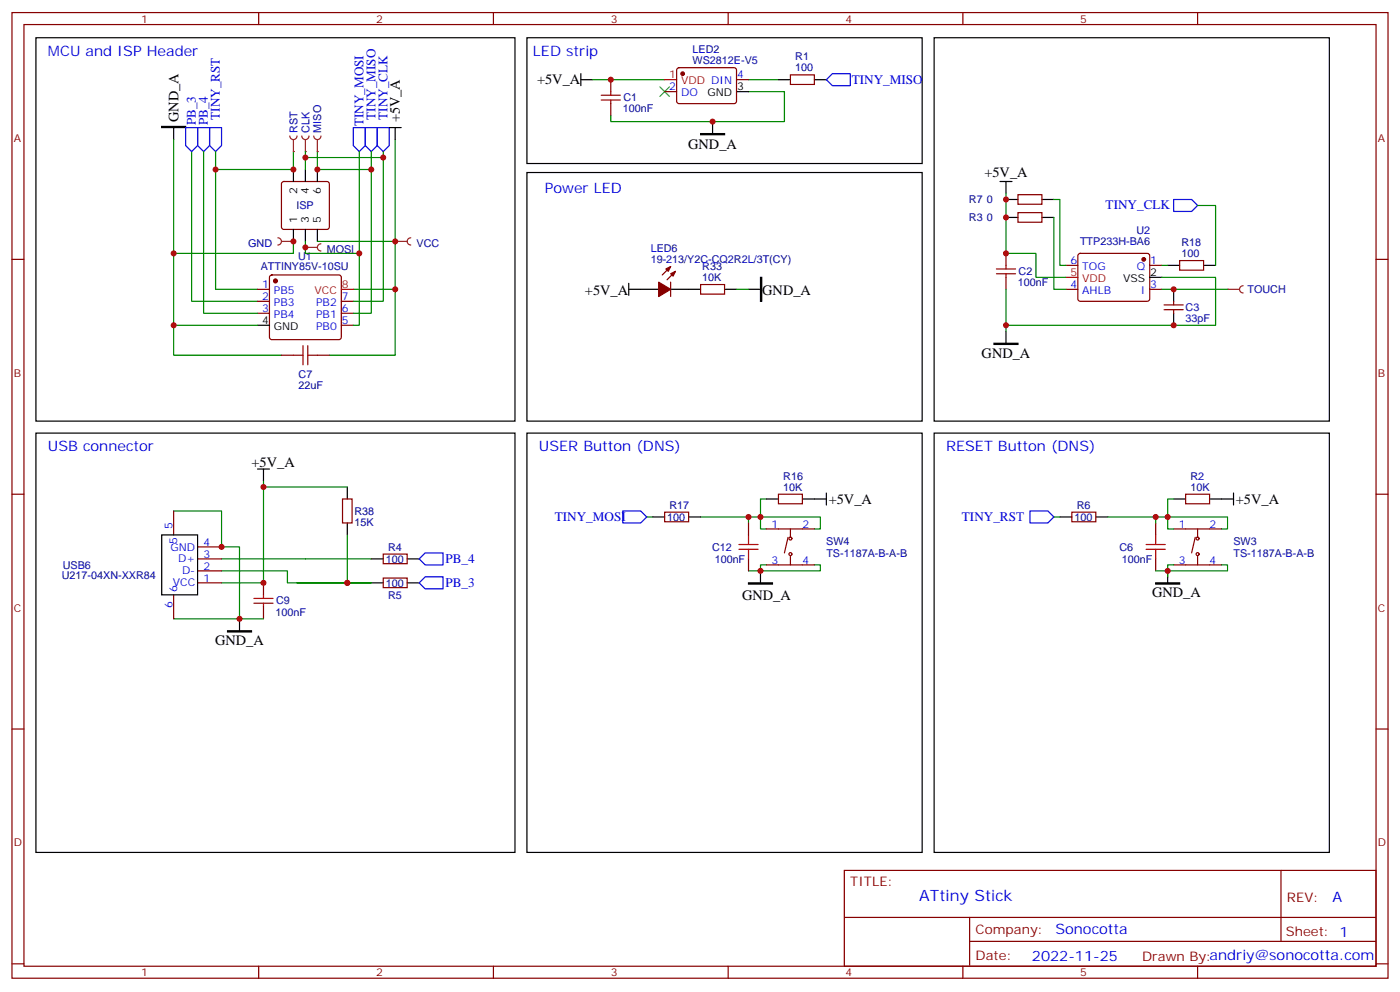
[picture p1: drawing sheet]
<svg xmlns="http://www.w3.org/2000/svg" width="412mm" height="292mm" viewBox="0 0 412 292" stroke-linecap="round" stroke-linejoin="round" font-family="sans-serif">
<g fill="none" stroke="#870000" stroke-width=".35">
<path d="M3.5 3.7h405.4v284.3h-405.4zM7.1 7.2h398.2v277.3h-398.2zM76.2 3.7v3.5M145.3 3.7v3.5M214.5 3.7v3.5M283.6 3.7v3.5M352.8 3.7v3.5M179.9 23.5v3.5M179.9 30.5v3.5M232.8 22h7.1v2.9h-7.1zM83.1 53.7l.5-.3h12.7l.5 .3 .2 .5v12.7l-.2 .5-.5 .2h-12.7l-.5-.3-.2-.4v-12.7zM299.9 57.3h7v2.8h-7z"/>
<path d="M3.5 76.4h3.6M197.6 78.5l-2.5 2.5M199 79.9l-2.5 2.5M296.3 74.6v3.5M299.9 62.6h7v2.8h-7zM314 78.1h3.5M317.7 74.8l.5-.2 20 .1 .5 .6-.1 13-.6 .4h-20.1l-.4-.7v-12.7zM338.7 78.1h3.5M347.5 76.7h7v2.9h-7zM405.3 76.4h3.6M75.8 85.2h3.6M75.8 88.7h3.6"/>
<path d="M75.8 92.3h3.6M79.6 81.2l.5-.2h19.7l.5 .2 .2 .5v17.6l-.2 .5-.5 .2h-19.7l-.5-.2-.2-.5v-17.6zM100.5 88.7h3.6M100.5 92.3h3.6M100.5 95.8h3.6M197.6 83.1v4.2M206.4 83.8h7v2.8h-7zM296.3 81.7v3.5M314 85.2h3.5M338.7 85.2h3.5M342.9 91.2h5.6M342.9 89.8h5.6"/>
<path d="M345.7 88.7v1.1M345.7 91.2v1.1M82.9 104.6h3.5M93.5 104.6h3.5M3.5 145.5h3.6M51.2 150.5v7M100.9 146.9h2.8v7.1h-2.8zM195.8 150.8h7v2.8h-7zM220.5 154v3.5M225.8 155.8h14.1M229.3 145.5h7.1v2.8h-7.1zM232.1 158.2l-1 4.6"/>
<path d="M232.8 155.8v2.4M315.7 150.8h7.1v2.8h-7.1zM340.4 154v3.5M345.7 155.8h14.1M349.2 145.5h7.1v2.8h-7.1zM352.1 158.2l-1.1 4.6M352.8 155.8v2.4M405.3 145.5h3.6M51.2 175.2v7M58.2 171.6h7.1M58.2 168.1h7.1M58.2 164.6h7.1"/>
<path d="M58.2 161h7.1M112.9 163.2h7v2.8h-7zM112.9 170.2h7v2.8h-7zM220.5 164.6v3.5M225.8 166.3h14.1M232.8 163.9v2.4M340.4 164.6v3.5M345.7 166.3h14.1M352.8 163.9v2.4M3.5 214.7h3.6M405.3 214.7h3.6M248.7 256.3h156.6v28.2h-156.6z"/>
<path d="M377.3 256.3v20.9M248.7 270.1h156.5M285.6 277.2h119.6M285.6 270.1v14.2M3.5 283.8h3.6M76.2 284.5v3.5M145.3 284.5v3.5M214.5 284.5v3.5M283.6 284.5v3.5M352.8 284.5v3.5M405.3 283.8h3.6"/>
<circle cx="232.8" cy="158.6" r=".44"/>
<circle cx="352.8" cy="158.6" r=".44"/>
<circle cx="232.8" cy="163.2" r=".44"/>
<circle cx="352.8" cy="163.2" r=".44"/>
</g>
<g fill="none" stroke="#008700" stroke-width=".35">
<path d="M174.6 23.5h21.2M220.5 27h10.6v8.8h-51.2v-1.8M220.5 23.5h8.8M51.2 41.1v54.7h24.6M56.4 44.6v44.1h19.4M60 44.6v47.7h15.8M63.5 44.6v40.6h12.3M86.4 44.6v5.3h-22.9M93.5 44.6v5.3h15.9M105.8 44.6v51.2h-1.7M109.4 44.6v47.7h-5.3M112.9 44.6v44.1h-8.8"/>
<path d="M112.9 46.4h-22.9v3.5M116.4 41.1v44.1h-12.3M296.3 57v17.6h8.9v7.1h8.8M310.4 58.7h1.8v19.4h1.8M86.4 71.1v3.5h-35.2M90 71.1v3.5h15.8M93.5 71.1h22.9M310.4 64v21.2h3.6M342.2 78.1h1.8M352.8 60.5h5.3v17.6M51.2 95.8v8.8h31.7M116.4 85.2v19.4h-19.4"/>
<path d="M217 85.2h3.5M296.3 85.2v12.3M342.2 81.7h15.9v14.1h-61.8M51.2 150.5h14.1v10.5h5.3v21.2h-19.4M77.6 141.6v30h-12.3M102.3 157.5v14.1h-17.6v-3.5h-19.4M190.5 152.2h1.8M206.4 152.2h17.6v3.6h1.8M220.5 152.2v1.8M225.8 146.9h-1.8v5.3h17.7v3.6h-1.8M310.4 152.2h1.8M326.3 152.2h17.7v3.6h1.7"/>
<path d="M340.4 152.2v1.8M345.7 146.9h-1.7v5.3h17.6v3.6h-1.8M65.3 164.6h44.1M109.4 171.6h-21.9h21.9M220.5 168.1h3.5M225.8 166.3h-1.8v1.8h17.7v-1.8h-1.8M340.4 168.1h3.6v1.8M345.7 166.3h-1.7v1.8h17.6v-1.8h-1.8"/>
</g>
<g fill="none" stroke="#000" stroke-width=".35">
<path d="M10.6 11.1h141.1v112.9h-141.1zM155.2 11.1h116.4v37.1h-116.4zM51.2 37.6v3.5M114.7 37.6h3.5M116.4 37.6v3.5M171.1 23.5h3.5M171.1 21.7v3.5M209.9 35.8v3.5M229.3 23.5h3.5M239.9 23.5h3.5M86.4 49.9v3.5M90 49.9v3.5"/>
<path d="M93.5 49.9v3.5M155.2 50.8h116.4v73.2h-116.4zM294.6 53.4h3.5M296.3 53.4v3.6M296.3 58.7h3.6M306.9 58.7h3.5M86.4 67.6v3.5M90 67.6v3.5M93.5 67.6v3.5M296.3 64h3.6M306.9 64h3.5M344 78.1h3.5"/>
<path d="M354.5 78.1h3.6M75.8 95.8h3.6M185.2 85.2h8.8M185.2 83.4v3.6M197.6 85.2h8.8M213.4 85.2h3.6M220.5 85.2h3.5M296.3 97.5v3.6M338.7 81.7h3.5M345.7 85.2v3.5M345.7 92.3v3.5M10.6 127.5h141.1v123.5h-141.1z"/>
<path d="M75.8 138.1h3.6M77.6 138.1v3.5M155.2 127.5h116.4v123.5h-116.4zM275.2 127.5h116.4v123.5h-116.4zM47.6 157.5h10.6v17.7h-10.6zM102.3 143.4v3.5M102.3 154v3.5M192.3 152.2h3.5M202.8 152.2h3.6M225.8 146.9h3.5M236.4 146.9h7M243.4 145.2v3.5"/>
<path d="M312.2 152.2h3.5M322.8 152.2h3.5M345.7 146.9h3.5M356.3 146.9h7.1M363.4 145.2v3.5M109.4 164.6h3.5M109.4 171.6h3.5M119.9 164.6h3.6M119.9 171.6h3.6M224 168.1v3.5M344 168.1v3.5M70.6 182.2v3.5"/>
</g>
<g fill="#870000" stroke="#870000" stroke-width=".35">
<path d="M194 83.1l3.6 2.1-3.6 2.1z"/>
<path d="M197.6 80.6l1.4-.7-.7 1.4z"/>
<path d="M196.1 79.2l1.5-.7-.8 1.4z"/>
<circle cx="81.1" cy="82.7" r=".53"/>
<circle cx="336.9" cy="76.4" r=".53"/>
</g>
<path d="M100.5 85.2h3.6M314 81.7h3.5" fill="none" stroke="#f00" stroke-width=".35"/>
<g fill="none" stroke="#a10000" stroke-width=".35">
<path d="M177.1 28h5.6M177.1 29.5h5.6M179.9 27v1M179.9 29.5v1M293.5 79.2h5.7M296.3 78.1v1.1M293.5 80.6h5.7M296.3 80.6v1.1M86.4 104.6h2.9M89.3 101.8v5.6M90.7 104.6h2.8M90.7 101.8v5.6"/>
<path d="M220.5 157.5v2.8M340.4 157.5v2.8M217.7 161.7h5.6M217.7 160.3h5.6M220.5 161.7v2.9M337.6 161.7h5.7M337.6 160.3h5.7M340.4 161.7v2.9"/>
</g>
<path d="M54.7 37.6h3.5v5.3l-1.8 1.7-1.7-1.7zM58.2 37.6h3.5v5.3l-1.7 1.7-1.8-1.7zM61.7 37.6h3.6v5.3l-1.8 1.7-1.8-1.7zM104.1 37.6h3.5v5.3l-1.8 1.7-1.7-1.7zM107.6 37.6h3.5v5.3l-1.7 1.7-1.8-1.7zM111.1 37.6h3.6v5.3l-1.8 1.7-1.8-1.7zM243.4 23.5l1.8-1.8h5.3v3.5h-5.3zM345.7 58.7h5.3l1.8 1.8-1.8 1.8h-5.3zM183.4 150.5h5.3l1.8 1.7-1.8 1.8h-5.3zM303.4 150.5h5.3l1.7 1.7-1.7 1.8h-5.3zM123.5 171.6l1.7-1.7h5.3v3.5h-5.3zM125.2 162.8h5.3v3.5h-5.3l-1.7-1.7z" fill="none" stroke="#00f" stroke-width=".35"/>
<path d="M47.6 37.2h7.1v.4h-7.1zM206.4 39.3h7v.4h-7zM224 81.7h.4v7h-.4zM292.8 101.1h7.1v.3h-7.1zM220.5 171.6h7v.4h-7zM340.4 171.6h7.1v.4h-7.1zM67 185.7h7.1v.4h-7.1z" fill="#000" stroke="#000" stroke-width=".35"/>
<path d="M194.4 25.6l2.8 2.8M197.2 25.6l-2.8 2.8" fill="none" stroke="#3c3" stroke-width=".35"/>
<path d="M361.6 85.2h3.5M366.2 84.1a1.06 1.06 0 0 0-1.1 1.1 1.06 1.06 0 0 0 1.1 1.1" fill="none" stroke="#8c2424" stroke-width=".35"/>
<circle cx="361.6" cy="85.2" r=".18" fill="#8c2424"/>
<path d="M342.2 85.2h19.4M77.6 143.4h24.7M70.6 182.2h7" fill="none" stroke="#008700" stroke-width=".35"/>
<path d="M74.8 176.2h5.6M74.8 177.6h5.6M77.6 175.2v1M77.6 177.6v1.1" fill="none" stroke="#a10000" stroke-width=".35"/>
<path d="M77.6 171.6v3.6M77.6 178.7v3.5" fill="none" stroke="#870000" stroke-width=".35"/>
<path d="M85.4 40a1.06 1.06 0 0 0 1 1.1 1.06 1.06 0 0 0 1.1-1.1M86.4 41.1v3.5" fill="none" stroke="#8c2424" stroke-width=".35"/>
<circle cx="86.4" cy="44.6" r=".18" fill="#8c2424"/>
<path d="M88.9 40a1.06 1.06 0 0 0 1.1 1.1 1.06 1.06 0 0 0 1-1.1M90 41.1v3.5" fill="none" stroke="#8c2424" stroke-width=".35"/>
<circle cx="90" cy="44.6" r=".18" fill="#8c2424"/>
<path d="M92.4 40a1.06 1.06 0 0 0 1.1 1.1 1.06 1.06 0 0 0 1-1.1M93.5 41.1v3.5" fill="none" stroke="#8c2424" stroke-width=".35"/>
<circle cx="93.5" cy="44.6" r=".18" fill="#8c2424"/>
<path d="M90 44.6v1.8" fill="none" stroke="#008700" stroke-width=".35"/>
<path d="M81.8 70a1.06 1.06 0 0 1 1.1 1.1 1.06 1.06 0 0 1-1.1 1M82.9 71.1h3.5" fill="none" stroke="#8c2424" stroke-width=".35"/>
<circle cx="86.4" cy="71.1" r=".18" fill="#8c2424"/>
<path d="M90 72.8h3.5M94.5 71.8a1.06 1.06 0 0 0-1 1 1.06 1.06 0 0 0 1 1.1" fill="none" stroke="#8c2424" stroke-width=".35"/>
<circle cx="90" cy="72.8" r=".18" fill="#8c2424"/>
<path d="M116.4 71.1h3.5M121 70a1.06 1.06 0 0 0-1.1 1.1 1.06 1.06 0 0 0 1.1 1" fill="none" stroke="#8c2424" stroke-width=".35"/>
<circle cx="116.4" cy="71.1" r=".18" fill="#8c2424"/>
<path d="M195.8 27h3.5M199.6 20.1l.4-.2 16.5 .1 .5 .6-.1 9.5-.6 .4-16.5-.1-.5-.6v-9.2zM217 23.5h3.5" fill="none" stroke="#870000" stroke-width=".35"/>
<path d="M275.2 11.1h116.4v112.9h-116.4zM217 27h3.5" fill="none" stroke="#000" stroke-width=".35"/>
<path d="M195.8 23.5h3.5" fill="none" stroke="#f00" stroke-width=".35"/>
<circle cx="201.1" cy="21.7" r=".53" fill="#870000" stroke="#870000" stroke-width=".35"/>
<g fill="#c00">
<circle cx="179.9" cy="23.5" r=".88"/>
<circle cx="105.8" cy="74.6" r=".88"/>
<circle cx="116.4" cy="71.1" r=".88"/>
<circle cx="63.5" cy="49.9" r=".88"/>
<circle cx="109.4" cy="49.9" r=".88"/>
<circle cx="112.9" cy="46.4" r=".88"/>
<circle cx="51.2" cy="74.6" r=".88"/>
<circle cx="116.4" cy="85.2" r=".88"/>
<circle cx="51.2" cy="95.8" r=".88"/>
<circle cx="102.3" cy="171.6" r=".88"/>
<circle cx="344" cy="152.2" r=".88"/>
<circle cx="340.4" cy="152.2" r=".88"/>
<circle cx="65.3" cy="161" r=".88"/>
<circle cx="70.6" cy="182.2" r=".88"/>
<circle cx="220.5" cy="152.2" r=".88"/>
<circle cx="224" cy="152.2" r=".88"/>
<circle cx="344" cy="168.1" r=".88"/>
<circle cx="224" cy="168.1" r=".88"/>
<circle cx="209.9" cy="35.8" r=".88"/>
<circle cx="296.3" cy="95.8" r=".88"/>
<circle cx="296.3" cy="74.6" r=".88"/>
<circle cx="296.3" cy="58.7" r=".88"/>
<circle cx="296.3" cy="64" r=".88"/>
<circle cx="345.7" cy="95.8" r=".88"/>
<circle cx="345.7" cy="85.2" r=".88"/>
<circle cx="77.6" cy="171.6" r=".88"/>
<circle cx="77.6" cy="143.4" r=".88"/>
<circle cx="86.4" cy="49.9" r=".88"/>
<circle cx="90" cy="46.4" r=".88"/>
<circle cx="93.5" cy="49.9" r=".88"/>
<circle cx="86.4" cy="71.1" r=".88"/>
<circle cx="90" cy="72.8" r=".88"/>
</g>
<text font-size="4.6" fill="#00f" x="270.8" y="265.3">ATtiny Stick</text>
<g font-size="4.2" fill="#00f">
<text x="14.1" y="16.4">MCU and ISP Header</text>
<text x="157" y="16.4">LED strip</text>
<text x="160.5" y="57">Power LED</text>
<text x="14.1" y="132.8">USB connector</text>
<text x="158.7" y="132.8">USER Button (DNS)</text>
<text x="278.7" y="132.8">RESET Button (DNS)</text>
<text x="392.5" y="265.6">A</text>
<text x="310.9" y="275.1">Sonocotta</text>
<text x="304" y="282.9">2022-11-25</text>
</g>
<g font-size="4.2">
<text x="158.2" y="24.9">+5V_A</text>
<text x="52.5" y="35.9" transform="rotate(-90 52.5 35.9)">GND_A</text>
<text x="117.8" y="36.1" transform="rotate(-90 117.8 36.1)">+5V_A</text>
<text x="202.7" y="43.7">GND_A</text>
<text x="290" y="52.2">+5V_A</text>
<text x="172.3" y="86.8">+5V_A</text>
<text x="224.5" y="86.8">GND_A</text>
<text x="289.2" y="105.5">GND_A</text>
<text x="74.1" y="137.4">+5V_A</text>
<text x="244.1" y="148.4">+5V_A</text>
<text x="364" y="148.4">+5V_A</text>
<text x="218.6" y="176.6">GND_A</text>
<text x="339.4" y="175.9">GND_A</text>
<text x="63.4" y="190.1">GND_A</text>
</g>
<g font-size="3.9" fill="#00f">
<text x="250.9" y="24.7">TINY_MISO</text>
<text x="64.8" y="35.3" transform="rotate(-90 64.8 35.3)">TINY_RST</text>
<text x="110.6" y="35.3" transform="rotate(-90 110.6 35.3)">TINY_MISO</text>
<text x="114.1" y="35.3" transform="rotate(-90 114.1 35.3)">TINY_CLK</text>
<text x="57.7" y="36.9" transform="rotate(-90 57.7 36.9)">PB_3</text>
<text x="61.2" y="36.9" transform="rotate(-90 61.2 36.9)">PB_4</text>
<text x="107.1" y="37.1" transform="rotate(-90 107.1 37.1)">TINY_MOSI</text>
<text x="325.7" y="61.6">TINY_CLK</text>
<text x="163.4" y="153.4">TINY_MOSI</text>
<text x="283.4" y="153.4">TINY_RST</text>
<text x="131.2" y="165.8">PB_4</text>
<text x="131.2" y="172.9">PB_3</text>
</g>
<g font-size="3.9" fill="#800">
<text x="250.5" y="260.9">TITLE:</text>
<text x="379.1" y="265.6">REV:</text>
<text x="287.4" y="275.1">Company:</text>
<text x="378.7" y="275.7">Sheet: 1</text>
<text x="287.4" y="282.8">Date:</text>
<text x="336.4" y="282.8">Drawn By:andriy@sonocotta.com</text>
</g>
<g font-size="3.2" fill="#800">
<text x="41.6" y="6.7">1</text>
<text x="110.8" y="6.7">2</text>
<text x="179.9" y="6.7">3</text>
<text x="249.1" y="6.7">4</text>
<text x="318.2" y="6.7">5</text>
<text x="4.1" y="41.8">A</text>
<text x="405.9" y="41.8">A</text>
<text x="4.1" y="110.9">B</text>
<text x="405.9" y="110.9">B</text>
<text x="4.1" y="180.1">C</text>
<text x="405.9" y="180.1">C</text>
<text x="4.1" y="249.2">D</text>
<text x="405.9" y="249.2">D</text>
<text x="41.6" y="287.5">1</text>
<text x="110.8" y="287.5">2</text>
<text x="179.9" y="287.5">3</text>
<text x="249.1" y="287.5">4</text>
<text x="318.2" y="287.5">5</text>
</g>
<g font-size="3.2" fill="#000080">
<text x="204" y="15.5">LED2</text>
<text x="234.3" y="17.8">R1</text>
<text x="204" y="18.8">WS2812E-V5</text>
<text x="234.3" y="21">100</text>
<text x="183.6" y="29.8">C1</text>
<text x="183.4" y="33.1">100nF</text>
<text x="87.6" y="39" transform="rotate(-90 87.6 39)">RST</text>
<text x="91.1" y="39" transform="rotate(-90 91.1 39)">CLK</text>
<text x="94.7" y="39" transform="rotate(-90 94.7 39)">MISO</text>
<text x="285.4" y="59.8">R7</text>
<text x="290.7" y="59.8">0</text>
<text x="87.3" y="61.7">ISP</text>
<text x="285.4" y="65.1">R3</text>
<text x="290.7" y="65.1">0</text>
<text x="334.7" y="68.9">U2</text>
<text x="73.1" y="72.8">GND</text>
<text x="87.8" y="76.6">U1</text>
<text x="96.2" y="74.5">MOSI</text>
<text x="122.7" y="72.8">VCC</text>
<text x="191.7" y="77.4">19-213/Y2C-CQ2R2L/3T(CY)</text>
<text x="191.7" y="74.1">LED6</text>
<text x="318.1" y="72.2">TTP233H-BA6</text>
<text x="348" y="75.7">100</text>
<text x="348" y="72.4">R18</text>
<text x="76.8" y="79.4">ATTINY85V-10SU</text>
<text x="206.9" y="82.7">10K</text>
<text x="206.9" y="79.4">R33</text>
<text x="300.1" y="81">C2</text>
<text x="299.9" y="84.2">100nF</text>
<text x="367.5" y="86.4">TOUCH</text>
<text x="349.2" y="94.9">33pF</text>
<text x="349.2" y="91.6">C3</text>
<text x="88" y="111.3">C7</text>
<text x="88" y="114.6">22uF</text>
<text x="230.7" y="141.3">R16</text>
<text x="350.7" y="141.3">R2</text>
<text x="197.2" y="149.8">R17</text>
<text x="230.7" y="144.5">10K</text>
<text x="317.2" y="149.8">R6</text>
<text x="350.7" y="144.5">10K</text>
<text x="104.4" y="154.8">15K</text>
<text x="104.4" y="151.6">R38</text>
<text x="196.6" y="153.4">100</text>
<text x="316.5" y="153.4">100</text>
<text x="243.4" y="160.4">SW4</text>
<text x="363.3" y="160.4">SW3</text>
<text x="18.5" y="167.6">USB6</text>
<text x="113.7" y="165.7">100</text>
<text x="114.3" y="162.2">R4</text>
<text x="209.8" y="162.2">C12</text>
<text x="210.5" y="165.8">100nF</text>
<text x="243.4" y="163.9">TS-1187A-B-A-B</text>
<text x="329.7" y="162.2">C6</text>
<text x="330.5" y="165.8">100nF</text>
<text x="363.4" y="163.9">TS-1187A-B-A-B</text>
<text x="18.2" y="170.6">U217-04XN-XXR84</text>
<text x="113.7" y="172.8">100</text>
<text x="81.3" y="178">C9</text>
<text x="114.3" y="176.3">R5</text>
<text x="81.1" y="181.3">100nF</text>
</g>
<g font-size="3.2" fill="#f00">
<text x="197.1" y="23.1">1</text>
<text x="200.6" y="24.9">VDD DIN</text>
<text x="315.3" y="81.3">5</text>
<text x="318.8" y="83.1">VDD</text>
<text x="92.6" y="86.6">VCC</text>
<text x="100.7" y="84.8">8</text>
</g>
<g font-size="3.2" fill="#00f">
<text x="217.1" y="23.1">4</text>
<text x="197.1" y="26.6">2</text>
<text x="200.6" y="28.4">DO</text>
<text x="315.3" y="77.8">6</text>
<text x="338.8" y="77.8">1</text>
<text x="318.8" y="79.6">TOG</text>
<text x="334.9" y="79.6">Q</text>
<text x="77.2" y="84.8">1</text>
<text x="77.2" y="88.4">2</text>
<text x="80.7" y="86.6">PB5</text>
<text x="100.7" y="88.4">7</text>
<text x="315.3" y="84.8">4</text>
<text x="318.8" y="86.6">AHLB</text>
<text x="336" y="86.6">I</text>
<text x="338.8" y="84.8">3</text>
<text x="77.2" y="91.9">3</text>
<text x="80.7" y="90.1">PB3</text>
<text x="80.7" y="93.7">PB4</text>
<text x="93.1" y="93.7">PB1</text>
<text x="93.1" y="90.1">PB2</text>
<text x="100.7" y="95.4">5</text>
<text x="100.7" y="91.9">6</text>
<text x="93.1" y="97.2">PB0</text>
<text x="50.8" y="155.8" transform="rotate(-90 50.8 155.8)">5</text>
<text x="227.3" y="155.4">1</text>
<text x="236.4" y="155.4">2</text>
<text x="347.2" y="155.4">1</text>
<text x="356.3" y="155.4">2</text>
<text x="52.2" y="160.2" transform="rotate(-90 52.2 160.2)">5</text>
<text x="60" y="160.7">4</text>
<text x="50.2" y="162.1">GND</text>
<text x="52.5" y="165.6">D+</text>
<text x="60" y="167.7">2</text>
<text x="60" y="164.2">3</text>
<text x="227.3" y="166">3</text>
<text x="236.4" y="166">4</text>
<text x="347.2" y="166">3</text>
<text x="356.3" y="166">4</text>
<text x="50.9" y="172.7">VCC</text>
<text x="53.6" y="169.2">D-</text>
<text x="60" y="171.3">1</text>
<text x="50.8" y="178.9" transform="rotate(-90 50.8 178.9)">6</text>
<text x="52.2" y="174.4" transform="rotate(-90 52.2 174.4)">6</text>
</g>
<g font-size="3.2">
<text x="208.4" y="28.4">GND</text>
<text x="217.1" y="26.6">3</text>
<text x="87.5" y="57.2" transform="rotate(-90 87.5 57.2)">2</text>
<text x="91" y="57.2" transform="rotate(-90 91 57.2)">4</text>
<text x="94.5" y="57.2" transform="rotate(-90 94.5 57.2)">6</text>
<text x="87.5" y="65.8" transform="rotate(-90 87.5 65.8)">1</text>
<text x="91" y="65.8" transform="rotate(-90 91 65.8)">3</text>
<text x="94.5" y="65.8" transform="rotate(-90 94.5 65.8)">5</text>
<text x="330.9" y="83.1">VSS</text>
<text x="338.8" y="81.3">2</text>
<text x="77.2" y="95.4">4</text>
<text x="80.7" y="97.2">GND</text>
</g>
</svg>
